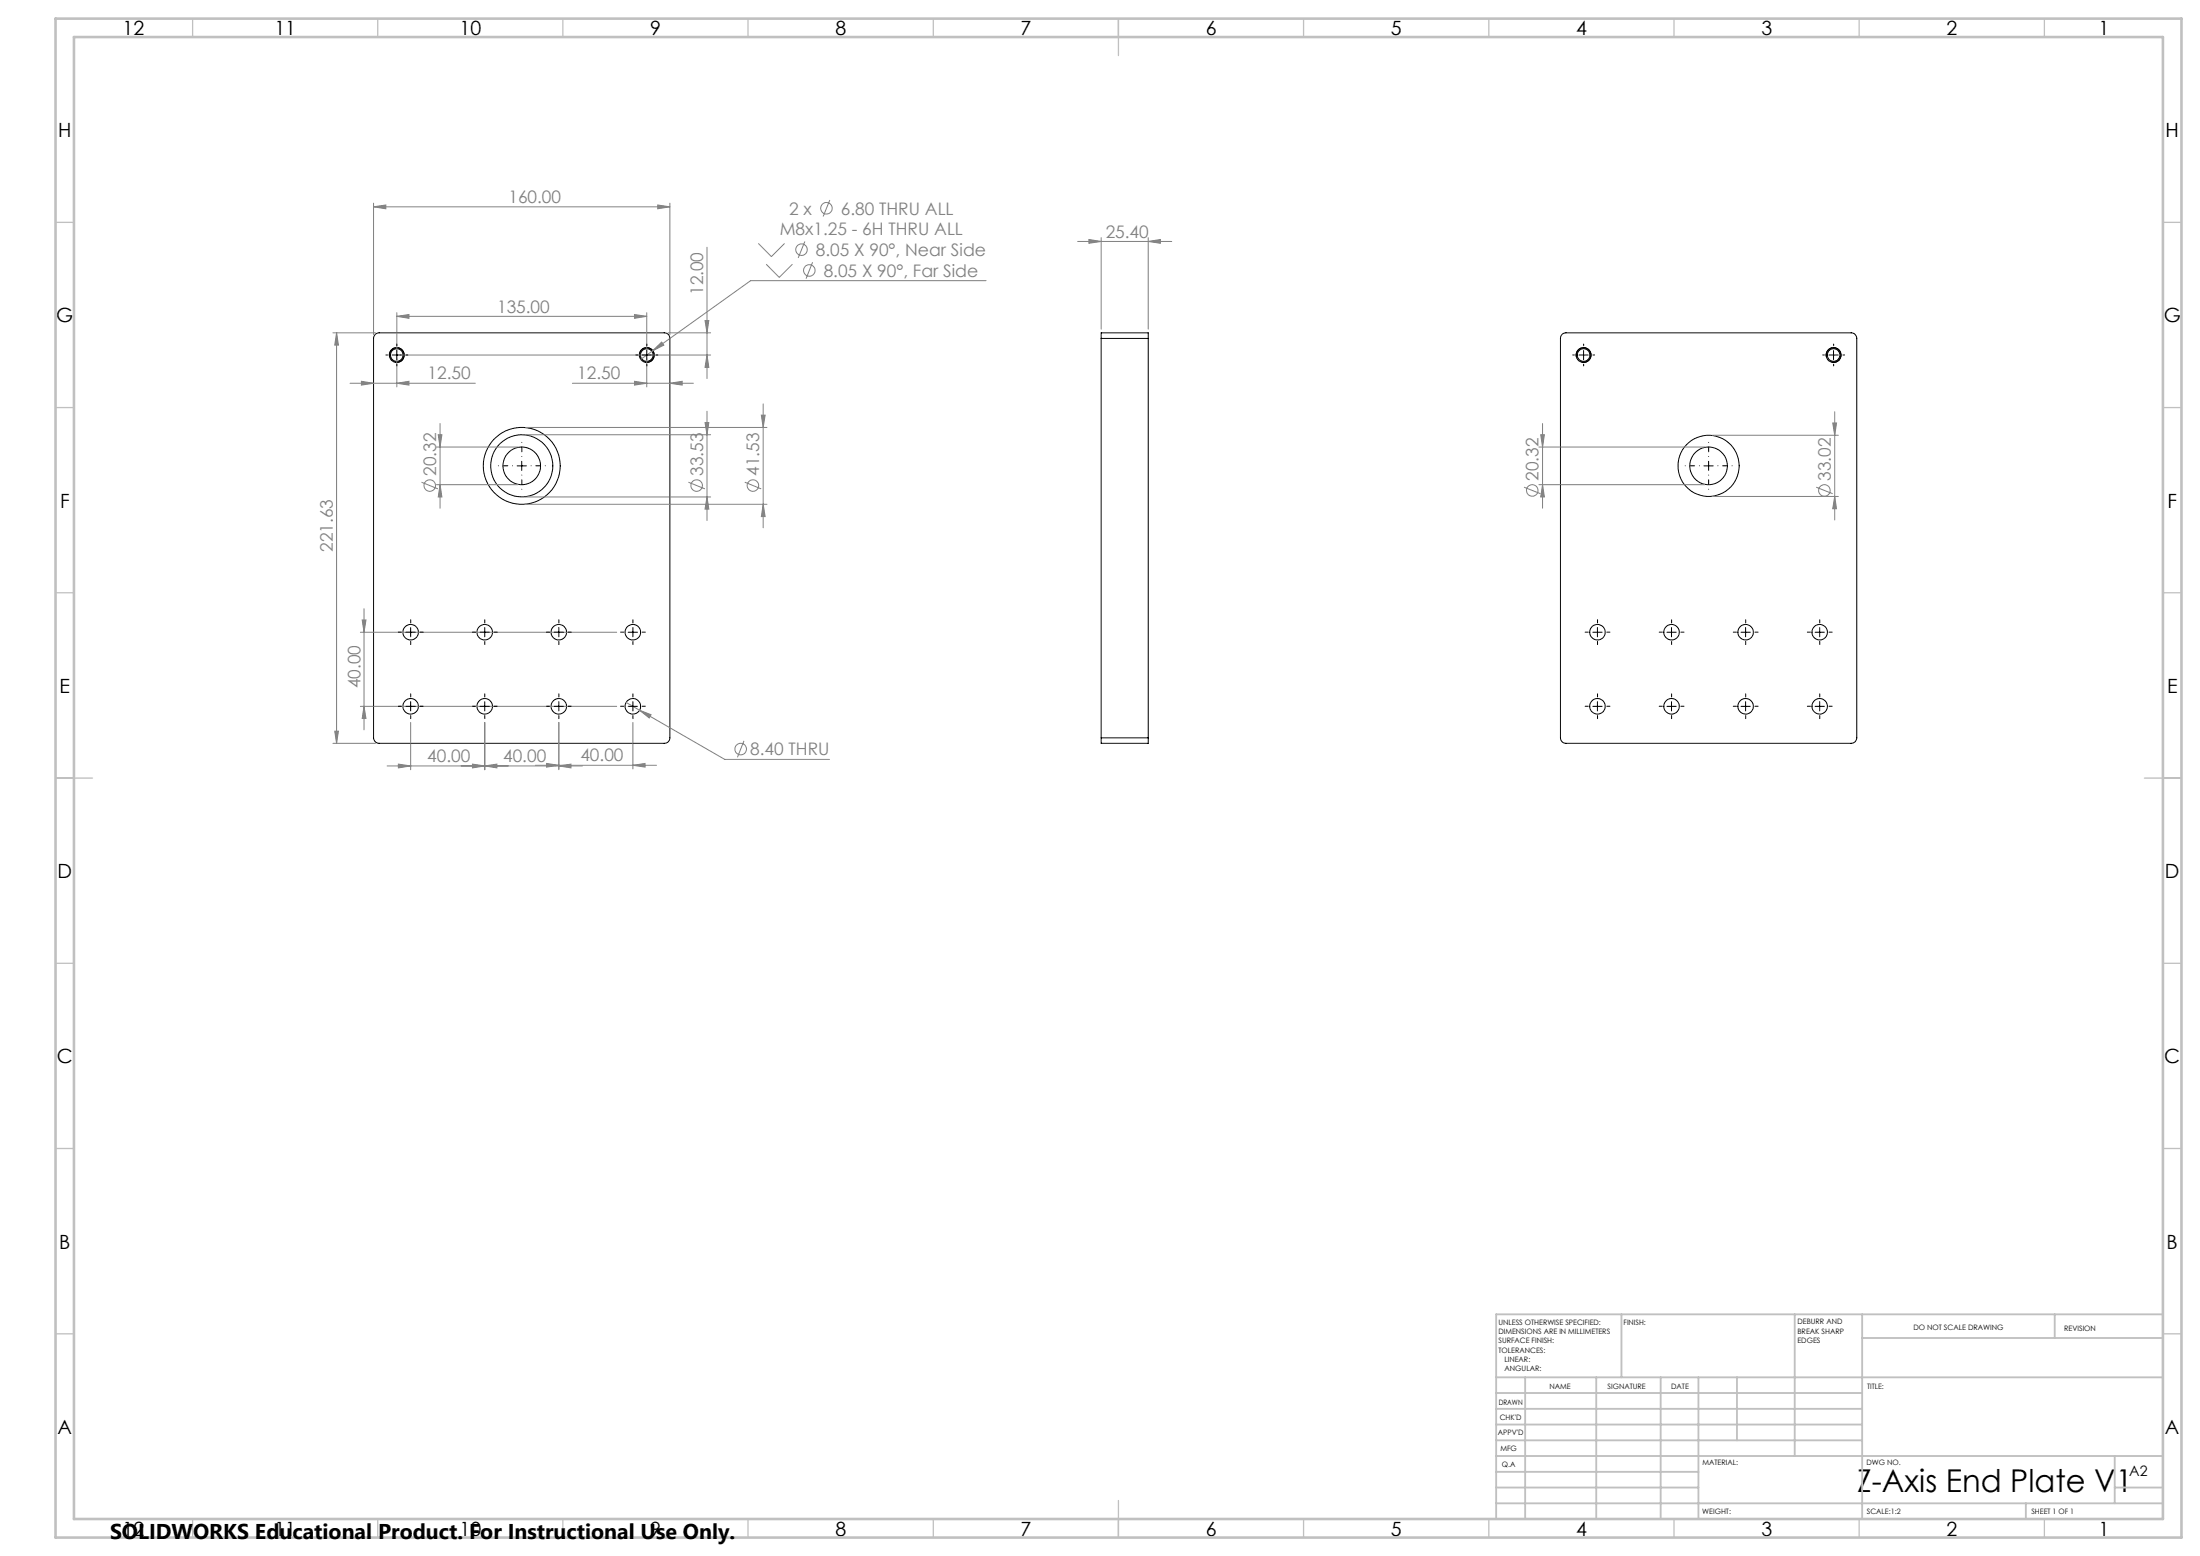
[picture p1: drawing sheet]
<svg xmlns="http://www.w3.org/2000/svg" width="594mm" height="420mm" viewBox="0 0 594 420" stroke-linecap="round" stroke-linejoin="round" font-family="sans-serif">
<g fill="none" stroke="#000" stroke-width=".27">
<path d="M101.3 90.3l1.1-.5h77a1.45 1.45 0 0 1 1.5 1.6v107.8a1.45 1.45 0 0 1-1.5 1.4h-77a1.51 1.51 0 0 1-1.5-1.4v-107.8zM105.2 96.4a2 2 0 0 1 1.8-2.6 2 2 0 0 1 2.1 2.2 2 2 0 0 1-2.5 1.8M105.9 95.8h2.5M107.1 94.6v2.5M172.7 96.4a2 2 0 0 1 1.7-2.6 2 2 0 0 1 2.2 2.2 2 2 0 0 1-2.5 1.8M173.4 95.8h2.5M174.6 94.6v2.5M297.3 91.4v-1.6h12.7v1.6M297.3 91.4h12.7M297.3 91.4v107.8M310 91.4v107.8M421.7 90.3l1.1-.5h77a1.51 1.51 0 0 1 1.5 1.6v107.8a1.51 1.51 0 0 1-1.5 1.4h-77a1.45 1.45 0 0 1-1.5-1.4v-107.8z"/>
<path d="M425.6 96.4a2 2 0 0 1 1.8-2.6 2 2 0 0 1 2.2 2.2 2 2 0 0 1-2.6 1.8M426.3 95.8h2.5M427.6 94.6v2.5M493.1 96.4a1.99 1.99 0 0 1 1.8-2.5 1.99 1.99 0 0 1 2.2 2.1 1.99 1.99 0 0 1-2.5 1.8M493.8 95.8h2.5M495.1 94.6v2.5M139.6 125.7h2.5M140.9 124.5v2.5M460.1 125.7h2.5M461.3 124.5v2.5M109.6 170.7h2.5M110.9 169.4v2.5"/>
<path d="M129.6 170.7h2.5M130.9 169.4v2.5M149.6 170.7h2.5M150.9 169.4v2.5M169.6 170.7h2.5M170.9 169.4v2.5M430.1 170.7h2.5M431.3 169.4v2.5M450.1 170.7h2.5M451.3 169.4v2.5M470.1 170.7h2.5M471.3 169.4v2.5"/>
<path d="M490.1 170.7h2.5M491.3 169.4v2.5M109.6 190.7h2.5M110.9 189.4v2.5M129.6 190.7h2.5M130.9 189.4v2.5M149.6 190.7h2.5M150.9 189.4v2.5M169.6 190.7h2.5M170.9 189.4v2.5M297.3 199.2v1.4h12.7v-1.4M297.3 199.2h12.7"/>
<path d="M430.1 190.7h2.5M431.3 189.4v2.5M450.1 190.7h2.5M451.3 189.4v2.5M470.1 190.7h2.5M471.3 189.4v2.5M490.1 190.7h2.5M491.3 189.4v2.5"/>
<circle cx="107.1" cy="95.8" r="1.71"/>
<circle cx="107.1" cy="95.8" r="2.01"/>
<circle cx="174.6" cy="95.8" r="1.7"/>
<circle cx="174.6" cy="95.8" r="2.01"/>
<circle cx="427.6" cy="95.8" r="2.01"/>
<circle cx="427.6" cy="95.8" r="1.7"/>
<circle cx="495.1" cy="95.8" r="2.01"/>
<circle cx="495.1" cy="95.8" r="1.71"/>
<circle cx="140.9" cy="125.8" r="5.1"/>
<circle cx="140.9" cy="125.7" r="8.4"/>
<circle cx="140.9" cy="125.7" r="10.4"/>
<circle cx="461.3" cy="125.8" r="8.3"/>
<circle cx="461.3" cy="125.7" r="5.1"/>
<circle cx="110.9" cy="170.7" r="2.09"/>
<circle cx="130.9" cy="170.7" r="2.09"/>
<circle cx="150.9" cy="170.7" r="2.09"/>
<circle cx="170.9" cy="170.7" r="2.09"/>
<circle cx="431.3" cy="170.7" r="2.09"/>
<circle cx="451.3" cy="170.7" r="2.09"/>
<circle cx="471.3" cy="170.7" r="2.09"/>
<circle cx="491.3" cy="170.7" r="2.09"/>
<circle cx="110.9" cy="190.6" r="2.1"/>
<circle cx="130.9" cy="190.6" r="2.1"/>
<circle cx="150.9" cy="190.6" r="2.1"/>
<circle cx="170.9" cy="190.6" r="2.1"/>
<circle cx="431.3" cy="190.6" r="2.1"/>
<circle cx="451.3" cy="190.6" r="2.1"/>
<circle cx="471.3" cy="190.6" r="2.1"/>
<circle cx="491.3" cy="190.6" r="2.1"/>
</g>
<g fill="none" stroke="#808080" stroke-width=".27">
<path d="M100.9 55.8l3.3-.5v1.1zM100.9 54.8v35.5M100.9 55.8h80M177.6 55.3l3.3 .5-3.3 .6zM180.9 54.8v35.5M224 54l-1.7 4.4M190.9 66.7v35.5M204.8 65.7l3.5 3.6 3.5-3.6M206.9 71.3l3.5 3.6 3.6-3.6M217.3 65.2l-1.8 4.4M219.4 70.8l-1.8 4.4M266.2 75.8h-63.5l-29.7 21.2"/>
<path d="M291 65.2h25.4M294 64.6l3.3 .6-3.3 .5zM297.3 64.2v24.6M310 65.2l3.3-.6v1.1zM310 64.2v24.6M89.9 89.8h11.5M90.9 89.8v110.8M90.9 89.8l.5 3.4h-1zM107.1 96.8v7.6M107.1 85.4l3.3-.5v1zM107.1 84.4v10.4M107.1 85.4h67.5"/>
<path d="M108.1 95.8h83.8M171.3 84.9l3.3 .5-3.3 .5zM174.6 84.4v10.4M174.6 96.8v7.6M176.2 94.7l2.4-2.4 .6 .9zM180.4 89.8h11.5M190.4 86.5h1l-.5 3.3zM190.9 95.8l.5 3.3h-1zM94.5 103.5h33.8M97.6 102.9l3.3 .6-3.3 .4zM107.1 103.5l3.3-.6v1zM118.3 117.4h1l-.5 3.3z"/>
<path d="M118.8 114.3v22.9M141.9 115.4h65.2M141.9 117.4h50M154.6 103.5h32.6M171.3 102.9l3.3 .6-3.3 .4zM180.9 103.5l3.3-.6v1zM190.4 114.1h1l-.5 3.3zM190.9 111v29.5M205.6 112.1h1l-.5 3.3zM206.1 109v33.5M416 117.4h1l-.5 3.3zM416.5 114.3v22.9"/>
<path d="M462.3 117.5h34.1M494.8 114.2h1.1l-.5 3.3zM495.4 111.1v29.3M113.8 130.2l4.5 1.8M117.8 120.7h22.1M117.8 130.8h22.1M118.8 130.8l.5 3.3h-1zM141.9 136.1h65.2M141.9 134.1h50M185.9 130.2l4.4 1.8M190.9 134.1l.5 3.3h-1zM201.1 130.2l4.4 1.8"/>
<path d="M206.1 136.1l.5 3.3h-1zM411.5 131.5l4.4 1.8M415.5 120.7h44.8M415.5 130.8h44.8M416.5 130.8l.5 3.3h-1zM462.3 134h34.1M490.4 131.5l4.4 1.8M495.4 134l.5 3.3h-1.1zM97.3 170.7h69.2M97.8 167.3h1l-.5 3.4zM98.3 164.3v32.7M90.4 197.4h1l-.5 3.2z"/>
<path d="M97.3 190.7h69.2M98.3 190.7l.5 3.2h-1zM110.9 195v12.8M130.9 195v12.8M150.9 195v12.8M169.1 189.6l3.6 2.1M170.9 195v12.6M172.7 191.7l3.1 1.2-.5 .9zM172.7 191.7l23 13.3h28.3M200.9 200l-1.8 4.4M89.9 200.6h11.5M104.5 206.7h52.7"/>
<path d="M107.6 206.3l3.3 .4-3.3 .6zM127.6 206.3l3.3 .4-3.3 .6zM130.9 206.7l3.3-.4v1zM144.5 206.6h32.7M147.6 206.1l3.3 .5-3.3 .5zM150.9 206.7l3.3-.4v1zM170.9 206.6l3.3-.5v1z"/>
<circle cx="223.1" cy="56.2" r="1.56"/>
<circle cx="216.4" cy="67.4" r="1.54"/>
<circle cx="218.5" cy="73" r="1.55"/>
<circle cx="116" cy="131.1" r="1.55"/>
<circle cx="188.1" cy="131.1" r="1.54"/>
<circle cx="203.3" cy="131.1" r="1.54"/>
<circle cx="413.7" cy="132.4" r="1.56"/>
<circle cx="492.6" cy="132.4" r="1.56"/>
<circle cx="200" cy="202.2" r="1.55"/>
</g>
<g fill="none" stroke="#c0c0c0" stroke-width=".35">
<path d="M52 5v5M102 5v5M152 5v5M202 5v5M252 5v5M302 5v10M352 5v5M402 5v5M452 5v5M502 5v5M552 5v5M15 60h5"/>
<path d="M584 60h5M15 110h5M584 110h5M15 160h5M584 160h5M15 210h10M579 210h10M15 260h5M584 260h5M15 310h5M584 310h5M15 360h5"/>
<path d="M584 360h5M52 410v5M102 410v5M152 410v5M202 410v5M252 410v5M302 405v10M352 410v5M402 410v5M452 410v5M502 410v5M552 410v5"/>
</g>
<g fill="none" stroke="#c0c0c0" stroke-width=".5">
<path d="M437.8 354.8v17M484.6 354.8v38.2M502.8 354.8v55.2M554.8 354.8v6.4M584 354.8h-180v55.2M404 371.8h180M404 376h98.8M411.8 371.8v38.2M431 371.8v38.2M448.4 371.8v38.2M458.6 371.8v38.2M469 371.8v17"/>
<path d="M502.8 361.2h81.2M404 388.8h98.8M404 384.5h98.8M404 380.3h98.8M404 397.3h54.6M404 393h180M571 393v12.8M404 405.8h180M404 401.5h54.6M547 405.8v4.2M571 401.5h13"/>
</g>
<path d="M15 5h574v410h-574zM20 10h564v400h-564z" fill="none" stroke="#c0c0c0" stroke-width=".7"/>
<path d="M138.4 125.7h-3.8M140.9 123.2v-3.8M140.9 128.2v3.9M143.4 125.7h3.8M458.8 125.7h-3.8M461.3 123.2v-3.8M461.3 128.2v3.9M463.8 125.7h3.9" fill="none" stroke="#000" stroke-width=".27" stroke-dasharray="15.2 1.3 1.3 1.3" stroke-dashoffset="15.2"/>
<g fill="none" stroke="#000" stroke-width=".27" stroke-dasharray="15.2 1.3 1.3 1.3">
<path d="M104.6 95.8h-.4M107.1 93.3v-.4M107.1 98.3v.5M109.6 95.8h.5M172.1 95.8h-.4M174.6 93.3v-.4M174.6 98.3v.5M177.1 95.8h.5M425.1 95.8h-.5M427.6 93.3v-.4M427.6 98.3v.5M430.1 95.8h.4"/>
<path d="M492.6 95.8h-.5M495.1 93.3v-.4M495.1 98.3v.5M497.6 95.8h.4M108.4 170.6h-.9M110.9 168.1v-.8M110.9 173.1v.9M113.4 170.6h.8M128.4 170.6h-.9M130.9 168.1v-.8M130.9 173.1v.9M133.4 170.6h.8"/>
<path d="M148.4 170.6h-.9M150.9 168.1v-.8M150.9 173.1v.9M153.4 170.6h.8M168.4 170.6h-.9M170.9 168.1v-.8M170.9 173.1v.9M173.4 170.6h.8M428.8 170.6h-.8M431.3 168.1v-.8M431.3 173.1v.9M433.8 170.6h.9"/>
<path d="M448.8 170.6h-.8M451.3 168.1v-.8M451.3 173.1v.9M453.8 170.6h.9M468.8 170.6h-.8M471.3 168.1v-.8M471.3 173.1v.9M473.8 170.6h.9M488.8 170.6h-.8M491.3 168.1v-.8M491.3 173.1v.9M493.8 170.6h.9"/>
<path d="M108.4 190.6h-.9M110.9 188.1v-.8M110.9 193.1v.9M113.4 190.6h.8M128.4 190.6h-.9M130.9 188.1v-.8M130.9 193.1v.9M133.4 190.6h.8M148.4 190.6h-.9M150.9 188.1v-.8M150.9 193.1v.9M153.4 190.6h.8"/>
<path d="M168.4 190.6h-.9M170.9 188.1v-.8M170.9 193.1v.9M173.4 190.6h.8M428.8 190.6h-.8M431.3 188.1v-.8M431.3 193.1v.9M433.8 190.6h.9M448.8 190.6h-.8M451.3 188.1v-.8M451.3 193.1v.9M453.8 190.6h.9"/>
<path d="M468.8 190.6h-.8M471.3 188.1v-.8M471.3 193.1v.9M473.8 190.6h.9M488.8 190.6h-.8M491.3 188.1v-.8M491.3 193.1v.9M493.8 190.6h.9"/>
</g>
<g fill="#808080">
<path d="M170.9 206.6l3.3-.5v1zM147.6 206.1l3.3 .5-3.3 .5zM107.1 103.5l3.3-.6v1zM97.6 102.9l3.3 .6-3.3 .4z"/>
<path d="M100.9 55.8l3.3-.5v1.1zM177.6 55.3l3.3 .5-3.3 .6zM176.2 94.7l3-1.5-.6-.9zM172.7 191.7l2.6 2.1 .5-.9zM107.6 206.3l3.3 .4-3.3 .6zM130.9 206.7l3.3-.4v1zM127.6 206.3l3.3 .4-3.3 .6zM150.9 206.7l3.3-.4v1zM294 64.6l3.3 .6-3.3 .5zM310 65.2l3.3-.6v1.1z"/>
<path d="M190.9 95.8l.5 3.3h-1zM190.4 86.5h1l-.5 3.3z"/>
<path d="M90.9 89.8l.5 3.4h-1zM90.4 197.4h1l-.5 3.2zM205.6 112.1h1l-.5 3.3zM206.1 136.1l.5 3.3h-1zM190.4 114.1h1l-.5 3.3zM190.9 134.1l.5 3.3h-1zM118.3 117.4h1l-.5 3.3zM118.8 130.8l.5 3.3h-1zM97.8 167.3h1l-.5 3.4zM98.3 190.7l.5 3.2h-1zM416 117.4h1l-.5 3.3zM416.5 130.8l.5 3.3h-1zM494.8 114.2h1.1l-.5 3.3zM495.4 134l.5 3.3h-1.1z"/>
<path d="M107.1 85.4l3.3-.5v1zM171.3 84.9l3.3 .5-3.3 .5zM171.3 102.9l3.3 .6-3.3 .4zM180.9 103.5l3.3-.6v1z"/>
</g>
<text font-size="8.5" x="501.4" y="402.7">Z-Axis End Plate V1</text>
<text font-size="5.8" x="29.7" y="415.3">SOLIDWORKS Educational Product. For Instructional Use Only.</text>
<g font-size="5.3">
<text x="33.1" y="9.5">12</text>
<text x="74.1" y="9.5">11</text>
<text x="124.1" y="9.5">10</text>
<text x="175.6" y="9.5">9</text>
<text x="225.6" y="9.5">8</text>
<text x="275.6" y="9.5">7</text>
<text x="325.6" y="9.5">6</text>
<text x="375.6" y="9.5">5</text>
<text x="425.6" y="9.5">4</text>
<text x="475.6" y="9.5">3</text>
<text x="525.6" y="9.5">2</text>
<text x="566.6" y="9.5">1</text>
<text x="15.7" y="37">H</text>
<text x="584.7" y="37">H</text>
<text x="15.2" y="87">G</text>
<text x="584.2" y="87">G</text>
<text x="16.2" y="137">F</text>
<text x="585.2" y="137">F</text>
<text x="16.1" y="187">E</text>
<text x="585.1" y="187">E</text>
<text x="15.5" y="237">D</text>
<text x="584.5" y="237">D</text>
<text x="15.4" y="287">C</text>
<text x="584.4" y="287">C</text>
<text x="16" y="337.1">B</text>
<text x="585" y="337.1">B</text>
<text x="15.5" y="387">A</text>
<text x="584.5" y="387">A</text>
<text x="33.1" y="414.5">12</text>
<text x="74.1" y="414.5">11</text>
<text x="124.1" y="414.5">10</text>
<text x="175.6" y="414.5">9</text>
<text x="225.6" y="414.5">8</text>
<text x="275.6" y="414.5">7</text>
<text x="325.6" y="414.5">6</text>
<text x="375.6" y="414.5">5</text>
<text x="425.6" y="414.5">4</text>
<text x="475.6" y="414.5">3</text>
<text x="525.6" y="414.5">2</text>
<text x="566.6" y="414.5">1</text>
</g>
<g font-size="4.7" fill="#808080">
<text x="137.3" y="54.8">160.00</text>
<text x="213" y="57.9">2 x</text>
<text x="227" y="57.9">6.80 THRU ALL</text>
<text x="210.5" y="63.5">M8x1.25 - 6H THRU ALL</text>
<text x="298.5" y="64.1">25.40</text>
<text x="220.3" y="69.1">8.05 X 90°, Near Side</text>
<text x="222.4" y="74.7">8.05 X 90°, Far Side</text>
<text x="189.9" y="79.6" transform="rotate(-90 189.9 79.6)">12.00</text>
<text x="134.2" y="84.4">135.00</text>
<text x="115.4" y="102.4">12.50</text>
<text x="155.9" y="102.4">12.50</text>
<text x="117.8" y="128.5" transform="rotate(-90 117.8 128.5)">20.32</text>
<text x="189.8" y="128.5" transform="rotate(-90 189.8 128.5)">33.53</text>
<text x="205" y="128.5" transform="rotate(-90 205 128.5)">41.53</text>
<text x="415.4" y="129.8" transform="rotate(-90 415.4 129.8)">20.32</text>
<text x="494.3" y="129.8" transform="rotate(-90 494.3 129.8)">33.02</text>
<text x="89.9" y="148.9" transform="rotate(-90 89.9 148.9)">221.63</text>
<text x="97.3" y="185.8" transform="rotate(-90 97.3 185.8)">40.00</text>
<text x="202.6" y="203.9">8.40 THRU</text>
<text x="115.4" y="205.7">40.00</text>
<text x="135.9" y="205.7">40.00</text>
<text x="156.7" y="205.5">40.00</text>
</g>
<text font-size="3.9" x="574.9" y="398.5">A2</text>
<g font-size="2">
<text x="404.6" y="357.6">UNLESS OTHERWISE SPECIFIED:</text>
<text x="438.4" y="357.6">FINISH:</text>
<text x="485.3" y="357.5">DEBURR AND</text>
<text x="485.3" y="360">BREAK SHARP</text>
<text x="516.6" y="359">DO NOT SCALE DRAWING</text>
<text x="557.3" y="359.2">REVISION</text>
<text x="404.6" y="360.1">DIMENSIONS ARE IN MILLIMETERS</text>
<text x="404.6" y="362.6">SURFACE FINISH:</text>
<text x="404.6" y="365.1">TOLERANCES:</text>
<text x="485.3" y="362.5">EDGES</text>
<text x="406.2" y="367.6">LINEAR:</text>
<text x="406.2" y="370.1">ANGULAR:</text>
<text x="418.3" y="375">NAME</text>
<text x="434" y="374.9">SIGNATURE</text>
<text x="451.2" y="374.9">DATE</text>
<text x="504.1" y="374.9">TITLE:</text>
<text x="404.6" y="379.1">DRAWN</text>
<text x="404.9" y="383.3">CHK'D</text>
<text x="404.4" y="387.4">APPV'D</text>
<text x="405.1" y="391.8">MFG</text>
<text x="405.5" y="396">Q.A</text>
<text x="459.6" y="395.5">MATERIAL:</text>
<text x="504" y="395.5">DWG NO.</text>
<text x="459.6" y="408.5">WEIGHT:</text>
<text x="504.1" y="408.6">SCALE:1:2</text>
<text x="548.5" y="408.6">SHEET 1 OF 1</text>
</g>
</svg>
